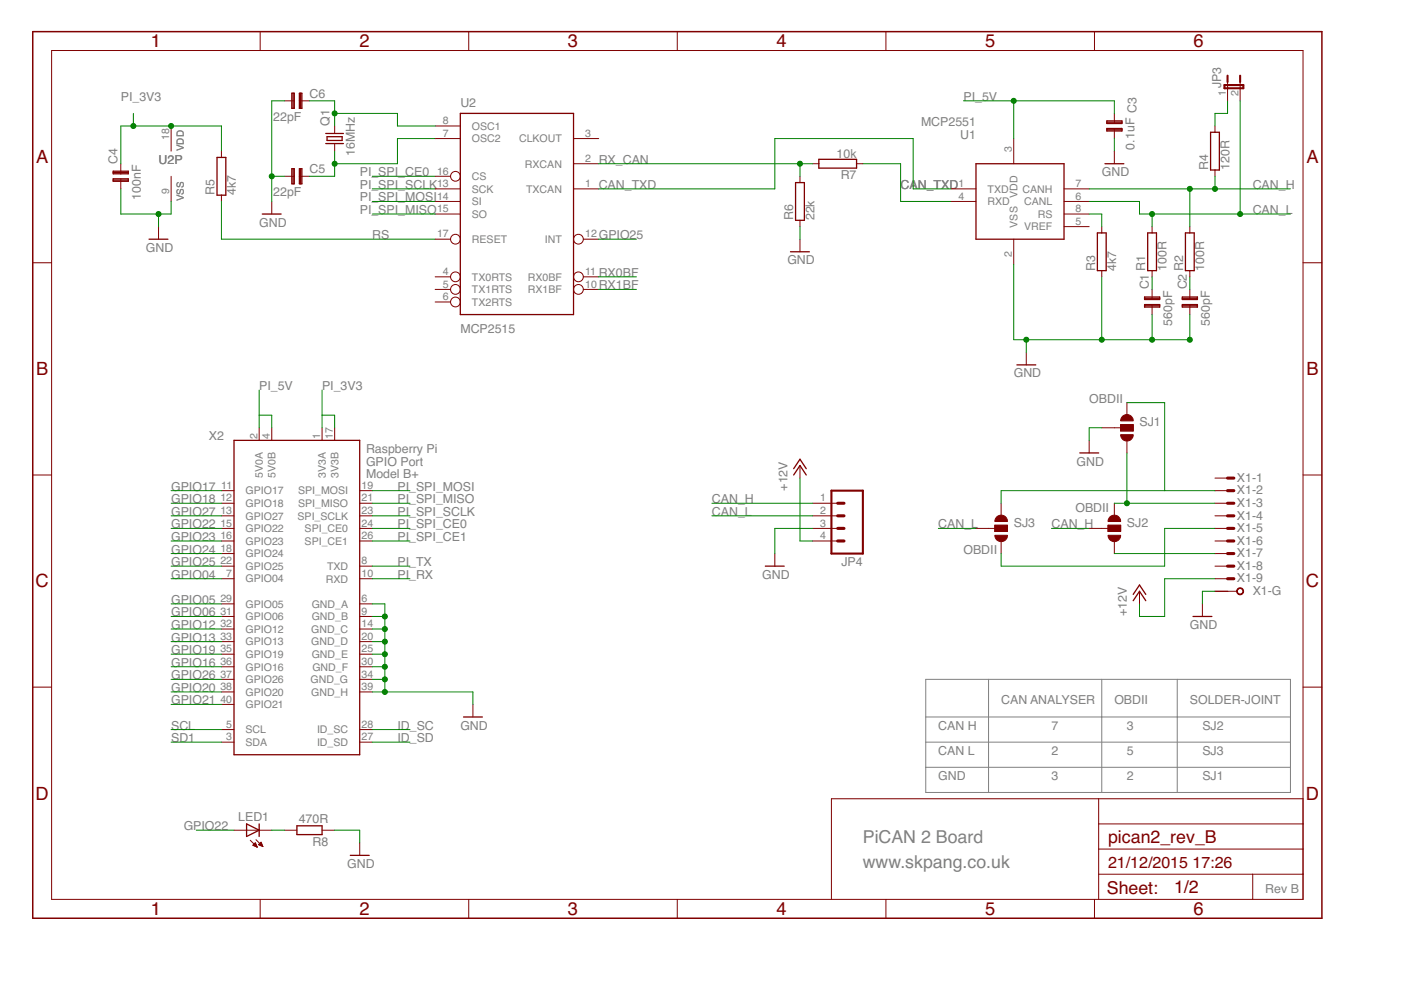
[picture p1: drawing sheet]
<svg xmlns="http://www.w3.org/2000/svg" width="297mm" height="210mm" viewBox="0 0 297 210" stroke-linecap="round" stroke-linejoin="round" font-family="sans-serif">
<g fill="none" stroke="#800000" stroke-width=".21">
<path d="M10.9 10.7h265.4v180h-265.4zM55.2 6.7v4M99.4 6.7v4M143.6 6.7v4M187.8 6.7v4M232.1 6.7v4M260.3 17.4v4M262.9 17.4v4M25.6 34.7v2.2M25.6 37.9v2.1M36.3 26.7v5.3M36.3 37.4v5.3"/>
<path d="M46.9 32v1.4M60.3 37.4h2.1M60.3 21.4h2.1M63.5 37.4h2.1M63.5 21.4h2.1M71 26.7v1.6M71 30.4v1.6M92.3 37.4h3.2M92.3 29.4h5.3M92.3 26.7h5.3M121.6 34.7h5.3M121.6 29.4h5.3"/>
<path d="M169.6 37.4v1.3M172.3 34.7h1.3M181.6 34.7h1.3M214.9 29.4v5.3M236.3 24v2.2M236.3 27.2v2.2M236.3 32v2.7M257.6 26.7v1.3M257.6 36v1.4M6.9 55.7h4M33.6 48v2.7M46.9 41.4v1.3"/>
<path d="M57.6 42.7v2.7M92.3 40h5.3M92.3 42.7h5.3M92.3 45.4h5.3M92.3 58.7h3.2M92.3 50.7h3.2M121.6 40h5.3M123.7 58.7h3.2M123.7 50.7h3.2M169.6 46.7v1.3M169.6 50.7v2.7M201.6 40h5.3"/>
<path d="M201.6 42.7h5.3M214.9 50.7v5.3M225.6 40h5.3M225.6 42.7h5.3M225.6 45.4h5.3M225.6 48h5.3M233.6 48v1.4M233.6 57.4v1.3M244.3 48v1.4M244.3 57.4v1.3M252.3 48v1.4M252.3 57.4v1.3"/>
<path d="M276.3 55.7h4M92.3 61.4h3.2M92.3 64h3.2M123.7 61.4h3.2M217.6 74.7v2.7M244.3 61.4v2.1M244.3 64.6v2.1M252.3 61.4v2.1M252.3 64.6v2.1M54.9 90.7v2.7M57.6 90.7v2.7M68.3 90.7v2.7"/>
<path d="M71 90.7v2.7M169.6 98.7v2.7M230.9 93.4v2.6M233.6 90.7h4M237.6 90h2.7v1.4h-2.7zM238.9 85.4v2.6M238.9 93.4v2.6M6.9 100.7h4M46.9 104h2.7M46.9 106.7h2.7M46.9 109.4h2.7M46.9 112h2.7"/>
<path d="M46.9 114.7h2.7M46.9 117.4h2.7M76.3 104h2.6M76.3 106.7h2.6M76.3 109.4h2.6M76.3 112h2.6M76.3 114.7h2.6M164.3 117.4v2.6M172.3 106.7h5.3M172.3 109.4h5.3M172.3 112h5.3M172.3 114.7h5.3"/>
<path d="M206.9 112h4M210.9 111.4h2.7v1.3h-2.7zM212.3 106.7v2.7M212.3 114.7v2.7M230.9 112h4M234.9 111.4h2.7v1.3h-2.7zM236.3 106.7v2.7M236.3 114.7v2.7M257.6 104h2.7M257.6 106.7h2.7M257.6 109.4h2.7M257.6 112h2.7"/>
<path d="M257.6 114.7h2.7M257.6 117.4h2.7M257.6 101.4h2.7M276.3 100.7h4M46.9 120h2.7M46.9 122.7h2.7M46.9 128h2.7M46.9 130.7h2.7M46.9 133.4h2.7M46.9 136h2.7M46.9 138.7h2.7M76.3 120h2.6"/>
<path d="M76.3 122.7h2.6M76.3 128h2.6M76.3 130.7h2.6M76.3 133.4h2.6M76.3 136h2.6M76.3 138.7h2.6M241.6 125.4v2.6M254.9 128v2.7M257.6 120h2.7M257.6 122.7h2.7M257.6 125.4h4.7M6.9 145.7h4"/>
<path d="M46.9 157.4h2.7M46.9 154.7h2.7M46.9 141.4h2.7M46.9 144h2.7M46.9 146.7h2.7M46.9 149.4h2.7M76.3 157.4h2.6M76.3 154.7h2.6M76.3 141.4h2.6M76.3 144h2.6M76.3 146.7h2.6M100.3 149.4v2.6"/>
<path d="M276.3 145.7h4M49.6 176h8M53.1 178.2l1.4 1.4M53.7 179.2h.7M53.8 179.3h.6M53.8 179h.5M53.9 178.9h.3M54 178.8h.2M54.1 179.4h.4M54.1 178.7l.4 .9-.9-.4zM54.3 178l1.4 1.5M54.4 179.6h.1"/>
<path d="M54.8 179.1l.6-.5 .3 .9zM54.9 179h.6M55 179.2h.6M55 178.9h.5M55.1 178.8h.3M55.2 178.7h.2M55.3 179.3h.4M55.6 179.4h.1M60.3 176h2.6M68.3 176h2.7M76.3 178.7v2.7M232.9 169.4v21.3"/>
<path d="M232.9 174.7h43.4M276.3 169.4h-100v21.3M55.2 190.7v4M99.4 190.7v4M143.6 190.7v4M187.8 190.7v4M232.1 190.7v4M232.9 185.4h43.4M232.9 180h43.4M265.6 185.4v5.3"/>
<circle cx="96.6" cy="37.4" r="1.04"/>
<circle cx="96.6" cy="58.7" r="1.04"/>
<circle cx="96.6" cy="50.7" r="1.04"/>
<circle cx="122.6" cy="58.7" r="1.04"/>
<circle cx="122.6" cy="50.7" r="1.04"/>
<circle cx="96.6" cy="61.4" r="1.04"/>
<circle cx="96.6" cy="64" r="1.04"/>
<circle cx="122.6" cy="61.4" r="1.04"/>
</g>
<path d="M6.9 6.7h273.4v188h-273.4z" fill="none" stroke="#800000" stroke-width=".32"/>
<g fill="none" stroke="#800000" stroke-width=".28">
<path d="M61.9 19.8h.5v3.2h-.5zM62.1 19.8v3.2M63.5 19.8h.5v3.2h-.5zM63.7 19.8v3.2M24 37.9h3.2v.5h-3.2zM24 36.3h3.2v.6h-3.2zM24 38.2h3.2M24 36.6h3.2M46 33.4h1.9v8h-1.9zM61.9 35.8h.5v3.2h-.5zM62.1 35.8v3.2M63.5 35.8h.5v3.2h-.5z"/>
<path d="M63.7 35.8v3.2M69.1 28.3h3.7M69.1 30.4h3.7M69.3 29h3.2v.8h-3.2zM97.6 24h24v42.7h-24zM168.7 38.7h1.8v8h-1.8zM173.6 33.8h8v1.8h-8zM206.9 34.7h18.7v16h-18.7zM234.3 34.7h4M234.7 27.2h3.2v.6h-3.2zM234.7 25.6h3.2v.6h-3.2zM234.7 27.5h3.2"/>
<path d="M234.7 25.9h3.2M256.7 28h1.8v8h-1.8zM31.6 50.7h4M55.6 45.4h4M167.6 53.4h4M232.7 49.4h1.8v8h-1.8zM243.3 49.4h1.9v8h-1.9zM251.3 49.4h1.9v8h-1.9zM215.6 77.4h4M242.7 64.6h3.2v.5h-3.2zM242.7 63h3.2v.5h-3.2zM242.7 64.8h3.2"/>
<path d="M242.7 63.2h3.2M250.7 64.6h3.2v.5h-3.2zM250.7 63h3.2v.5h-3.2zM250.7 64.8h3.2M250.7 63.2h3.2M49.6 93.4h26.7v66.6h-26.7zM168.3 99.4l1.3-2 1.3 2M228.9 96h4M168.3 100.7l1.3-2 1.3 2M162.3 120h4M240.3 127.4l1.3-2 1.3 2M240.3 126l1.3-2 1.3 2"/>
<path d="M252.9 130.7h4M98.3 152h4M52.3 174.7l2.6 1.3-2.6 1.4zM54.9 174.7v2.7M62.9 175.1h5.4v1.9h-5.4zM74.3 181.4h4"/>
</g>
<g fill="none" stroke="#800000" stroke-width=".66">
<path d="M177.6 106.7h1.3M177.6 109.4h1.3M177.6 112h1.3M177.6 114.7h1.3M260.3 104h1.3M260.3 106.7h1.3M260.3 109.4h1.3M260.3 112h1.3M260.3 114.7h1.3M260.3 117.4h1.3M260.3 101.4h1.3M260.3 120h1.3"/>
<path d="M260.3 122.7h1.3"/>
</g>
<g fill="#800000" stroke="#800000" stroke-width=".21">
<path d="M262.4 124.9a.74 .74 0 0 1 1.2 0 .74 .74 0 0 1-.4 1.2 .74 .74 0 0 1-1-.7h.1a.59 .59 0 0 1 .8-.6 .59 .59 0 0 1 .2 .9 .59 .59 0 0 1-.9-.1l-.2-.2z" fill-rule="evenodd"/>
<path d="M237.6 92.2h2.7a1.33 1.33 0 0 1-1.4 1.3 1.33 1.33 0 0 1-1.3-1.3z" fill-rule="evenodd"/>
<path d="M238 88.2a1.34 1.34 0 0 1 1.5-.2 1.34 1.34 0 0 1 .8 1.2h-2.7l.1-.4z" fill-rule="evenodd"/>
<path d="M234.9 113.5h2.7a1.33 1.33 0 0 1-1.3 1.4 1.33 1.33 0 0 1-1.4-1.4z" fill-rule="evenodd"/>
<path d="M235.4 109.6a1.33 1.33 0 0 1 1.4-.3 1.33 1.33 0 0 1 .8 1.3h-2.7l.1-.5z" fill-rule="evenodd"/>
<path d="M210.9 113.5h2.7a1.33 1.33 0 0 1-1.3 1.4 1.33 1.33 0 0 1-1.4-1.4z" fill-rule="evenodd"/>
<path d="M211.4 109.6a1.33 1.33 0 0 1 1.4-.3 1.33 1.33 0 0 1 .8 1.3h-2.7l.1-.5z" fill-rule="evenodd"/>
</g>
<path d="M259.6 18h4v.7h-4zM260.3 16v1.4M262.9 16v1.4M176.3 104h6.6v13.4h-6.6z" fill="none" stroke="#800000" stroke-width=".44"/>
<g fill="#800000" stroke="#800000" stroke-width=".21">
<path d="M237.6 90h2.7v1.4h-2.7z"/>
<path d="M234.9 111.4h2.7v1.3h-2.7z"/>
<path d="M210.9 111.4h2.7v1.3h-2.7z"/>
</g>
<g fill="none" stroke="#008000" stroke-width=".21">
<path d="M28.3 24v2.7M46.9 32v-5.3h-21.3v8M57.6 37.4h2.7M60.3 21.4h-2.7v21.3M65.6 21.4h5.4v5.3M71 32v5.4h-5.4M71 24h13.3v2.7h8M78.9 37.4h13.4M92.3 29.4h-8v5.3h-13.3M126.9 34.7h45.4M169.6 34.7v2.7M182.9 34.7h8v8h10.7"/>
<path d="M204.3 21.4h32v2.6M214.9 21.4v8M236.3 29.4v2.6M257.6 37.4v2.6M260.3 21.4v2.6h-2.7v2.7M262.9 21.4v24M25.6 40v5.4h10.7v-2.7M33.6 45.4v2.6M46.9 42.7v8h45.4M78.9 45.4h13.4M78.9 40h13.4M78.9 42.7h13.4"/>
<path d="M126.9 40h37.4v-10.6h29.3v10.6h8M126.9 50.7h8M126.9 58.7h8M169.6 48v2.7M214.9 56v16h37.4v-5.3M230.9 45.4h2.7v2.6M230.9 42.7h10.7v2.7h32M230.9 40h42.7M233.6 58.7v13.3M244.3 45.4v2.6M244.3 58.7v2.7M252.3 40v8"/>
<path d="M252.3 58.7v2.7M126.9 61.4h8M217.6 72v2.7M244.3 66.7v5.3M54.9 88h2.7v2.7M54.9 82.7v8M68.3 82.7v8M68.3 88h2.7v2.7M233.6 90.7h-2.7v2.7M238.9 96v10.7M238.9 85.4h8v18.6M36.3 112h10.6"/>
<path d="M36.3 106.7h10.6M36.3 104h10.6M36.3 117.4h10.6M36.3 109.4h10.6M36.3 114.7h10.6M78.9 112h8M78.9 106.7h8M78.9 104h8M78.9 109.4h8M78.9 114.7h8M150.9 106.7h21.4M150.9 109.4h21.4"/>
<path d="M169.6 101.4v13.3h2.7M172.3 112h-8v5.4M198.9 112h8M222.9 112h8M236.3 106.7h21.3M236.3 117.4h21.3M257.6 112h-10.7v8h-34.6v-2.6M257.6 104h-45.3v2.7M36.3 128h10.6M36.3 138.7h10.6M36.3 136h10.6M36.3 133.4h10.6"/>
<path d="M36.3 130.7h10.6M36.3 120h10.6M36.3 122.7h10.6M78.9 128h2.7v18.7M78.9 138.7h2.7M78.9 136h2.7M78.9 133.4h2.7M78.9 130.7h2.7M78.9 120h8M78.9 122.7h8M257.6 125.4h-2.7v2.6M257.6 122.7h-10.7v8h-5.3v-2.7"/>
<path d="M36.3 146.7h10.6M36.3 144h10.6M36.3 141.4h10.6M36.3 149.4h10.6M36.3 154.7h10.6M36.3 157.4h10.6M78.9 146.7h21.4v2.7M78.9 144h2.7M78.9 141.4h2.7M78.9 154.7h8M78.9 157.4h8M41.6 176h8"/>
<path d="M57.6 176h2.7M71 176h5.3v2.7"/>
</g>
<g fill="#008000" stroke="#008000" stroke-width=".21">
<circle cx="217.6" cy="72" r=".53"/>
<circle cx="233.6" cy="72" r=".53"/>
<circle cx="244.3" cy="72" r=".53"/>
<circle cx="252.3" cy="72" r=".53"/>
<circle cx="57.6" cy="37.4" r=".53"/>
<circle cx="33.6" cy="45.4" r=".53"/>
<circle cx="81.6" cy="144" r=".53"/>
<circle cx="81.6" cy="141.4" r=".53"/>
<circle cx="81.6" cy="138.7" r=".53"/>
<circle cx="81.6" cy="136" r=".53"/>
<circle cx="81.6" cy="133.4" r=".53"/>
<circle cx="81.6" cy="130.7" r=".53"/>
<circle cx="81.6" cy="146.7" r=".53"/>
<circle cx="238.9" cy="106.7" r=".53"/>
<circle cx="252.3" cy="40" r=".53"/>
<circle cx="257.6" cy="40" r=".53"/>
<circle cx="244.3" cy="45.4" r=".53"/>
<circle cx="262.9" cy="45.4" r=".53"/>
<circle cx="28.3" cy="26.7" r=".53"/>
<circle cx="36.3" cy="26.7" r=".53"/>
<circle cx="214.9" cy="21.4" r=".53"/>
<circle cx="71" cy="24" r=".53"/>
<circle cx="71" cy="34.7" r=".53"/>
<circle cx="169.6" cy="34.7" r=".53"/>
</g>
<path d="M196.3 144h77.3v24h-77.3zM196.3 152h77.3M196.3 157.4h77.3M209.6 144v24M233.6 144v24M249.6 144v24M196.3 162.7h77.3" fill="none" stroke="#808080" stroke-width=".21"/>
<g font-size="3.9" fill="#800000">
<text x="32" y="10.1">1</text>
<text x="76.2" y="10.1">2</text>
<text x="120.4" y="10.1">3</text>
<text x="164.6" y="10.1">4</text>
<text x="208.9" y="10.1">5</text>
<text x="253.1" y="10.1">6</text>
<text x="7.7" y="34.6">A</text>
<text x="277" y="34.6">A</text>
<text x="7.7" y="79.6">B</text>
<text x="277" y="79.6">B</text>
<text x="7.5" y="124.6">C</text>
<text x="276.9" y="124.6">C</text>
<text x="7.5" y="169.5">D</text>
<text x="276.9" y="169.5">D</text>
<text x="32" y="194">1</text>
<text x="76.2" y="194">2</text>
<text x="120.4" y="194">3</text>
<text x="164.6" y="194">4</text>
<text x="208.9" y="194">5</text>
<text x="253.1" y="194">6</text>
</g>
<g font-size="3.8" fill="#808080">
<text x="182.9" y="178.7">PiCAN 2 Board</text>
<text x="182.9" y="184">www.skpang.co.uk</text>
</g>
<g font-size="3.8" fill="#800000">
<text x="234.9" y="178.7">pican2_rev_B</text>
<text x="234.7" y="189.5">Sheet:</text>
<text x="248.9" y="189.4">1/2</text>
</g>
<g font-size="3.4" fill="#800000">
<text x="234.9" y="184">21/12/2015</text>
<text x="252.8" y="184">17:26</text>
</g>
<g font-size="2.6" fill="#808080">
<text x="25.6" y="21.4">PI_3V3</text>
<text x="65.6" y="20.7">C6</text>
<text x="97.6" y="22.7">U2</text>
<text x="204.3" y="21.4">PI_5V</text>
<text x="258.9" y="18.7" transform="rotate(-90 258.9 18.7)">JP3</text>
<text x="57.9" y="25.6">22pF</text>
<text x="69.9" y="26.7" transform="rotate(-90 69.9 26.7)">Q1</text>
<text x="195.3" y="26.7">MCP2551</text>
<text x="203.6" y="29.4">U1</text>
<text x="24.9" y="34.7" transform="rotate(-90 24.9 34.7)">C4</text>
<text x="33.6" y="34.7">U2P</text>
<text x="75.2" y="33.1" transform="rotate(-90 75.2 33.1)">16MHz</text>
<text x="126.9" y="34.7">RX_CAN</text>
<text x="177.4" y="33.5">10k</text>
<text x="240.5" y="31.7" transform="rotate(-90 240.5 31.7)">0.1uF C3</text>
<text x="45.5" y="41.4" transform="rotate(-90 45.5 41.4)">R5</text>
<text x="50" y="41.4" transform="rotate(-90 50 41.4)">4k7</text>
<text x="57.9" y="41.6">22pF</text>
<text x="65.6" y="36.7">C5</text>
<text x="76.3" y="40">PI_SPI_SCLK</text>
<text x="76.3" y="37.4">PI_SPI_CE0</text>
<text x="126.9" y="40">CAN_TXD</text>
<text x="178.2" y="38">R7</text>
<text x="190.9" y="40">CAN_TXD</text>
<text x="233.6" y="37.4">GND</text>
<text x="256.2" y="36" transform="rotate(-90 256.2 36)">R4</text>
<text x="260.7" y="36" transform="rotate(-90 260.7 36)">120R</text>
<text x="265.6" y="40">CAN_H</text>
<text x="29.9" y="42.4" transform="rotate(-90 29.9 42.4)">100nF</text>
<text x="76.3" y="42.7">PI_SPI_MOSI</text>
<text x="76.3" y="45.4">PI_SPI_MISO</text>
<text x="168.2" y="46.7" transform="rotate(-90 168.2 46.7)">R6</text>
<text x="172.7" y="46.7" transform="rotate(-90 172.7 46.7)">22k</text>
<text x="265.6" y="45.4">CAN_L</text>
<text x="30.9" y="53.4">GND</text>
<text x="54.9" y="48">GND</text>
<text x="78.9" y="50.7">RS</text>
<text x="126.9" y="50.7">GPIO25</text>
<text x="126.9" y="58.7">RX0BF</text>
<text x="166.9" y="56">GND</text>
<text x="232.2" y="57.4" transform="rotate(-90 232.2 57.4)">R3</text>
<text x="236.7" y="57.4" transform="rotate(-90 236.7 57.4)">4k7</text>
<text x="242.8" y="57.4" transform="rotate(-90 242.8 57.4)">R1</text>
<text x="247.3" y="57.4" transform="rotate(-90 247.3 57.4)">100R</text>
<text x="250.8" y="57.4" transform="rotate(-90 250.8 57.4)">R2</text>
<text x="255.3" y="57.4" transform="rotate(-90 255.3 57.4)">100R</text>
<text x="126.9" y="61.4">RX1BF</text>
<text x="243.6" y="61.4" transform="rotate(-90 243.6 61.4)">C1</text>
<text x="251.6" y="61.4" transform="rotate(-90 251.6 61.4)">C2</text>
<text x="97.6" y="70.7">MCP2515</text>
<text x="248.5" y="69" transform="rotate(-90 248.5 69)">560pF</text>
<text x="256.5" y="69" transform="rotate(-90 256.5 69)">560pF</text>
<text x="54.9" y="82.7">PI_5V</text>
<text x="68.3" y="82.7">PI_3V3</text>
<text x="214.9" y="80">GND</text>
<text x="230.9" y="85.4">OBDII</text>
<text x="44.3" y="93.4">X2</text>
<text x="241.6" y="90.3">SJ1</text>
<text x="77.6" y="96">Raspberry Pi</text>
<text x="77.6" y="98.7">GPIO Port</text>
<text x="77.6" y="101.4">Model B+</text>
<text x="228.3" y="98.7">GND</text>
<text x="36.3" y="106.7">GPIO18</text>
<text x="36.3" y="104">GPIO17</text>
<text x="84.3" y="104">PI_SPI_MOSI</text>
<text x="84.3" y="106.7">PI_SPI_MISO</text>
<text x="150.9" y="106.7">CAN_H</text>
<text x="166.9" y="104" transform="rotate(-90 166.9 104)">+12V</text>
<text x="262.3" y="104.8">X1-2</text>
<text x="262.3" y="107.5">X1-3</text>
<text x="262.3" y="102.2">X1-1</text>
<text x="36.3" y="112">GPIO22</text>
<text x="36.3" y="109.4">GPIO27</text>
<text x="84.3" y="109.4">PI_SPI_SCLK</text>
<text x="84.3" y="112">PI_SPI_CE0</text>
<text x="150.9" y="109.4">CAN_L</text>
<text x="198.9" y="112">CAN_L</text>
<text x="214.9" y="111.6">SJ3</text>
<text x="222.9" y="112">CAN_H</text>
<text x="228" y="108.6">OBDII</text>
<text x="238.9" y="111.6">SJ2</text>
<text x="262.3" y="110.2">X1-4</text>
<text x="262.3" y="112.8">X1-5</text>
<text x="36.3" y="117.4">GPIO24</text>
<text x="36.3" y="114.7">GPIO23</text>
<text x="84.3" y="114.7">PI_SPI_CE1</text>
<text x="204.3" y="117.4">OBDII</text>
<text x="262.3" y="115.5">X1-6</text>
<text x="262.3" y="118.2">X1-7</text>
<text x="36.3" y="120">GPIO25</text>
<text x="36.3" y="122.7">GPIO04</text>
<text x="84.3" y="122.7">PI_RX</text>
<text x="84.3" y="120">PI_TX</text>
<text x="161.6" y="122.7">GND</text>
<text x="178.4" y="120">JP4</text>
<text x="262.3" y="120.8">X1-8</text>
<text x="262.3" y="123.5">X1-9</text>
<text x="36.3" y="130.7">GPIO06</text>
<text x="36.3" y="128">GPIO05</text>
<text x="238.9" y="130.7" transform="rotate(-90 238.9 130.7)">+12V</text>
<text x="265.6" y="126.2">X1-G</text>
<text x="36.3" y="136">GPIO13</text>
<text x="36.3" y="133.4">GPIO12</text>
<text x="252.3" y="133.4">GND</text>
<text x="36.3" y="141.4">GPIO16</text>
<text x="36.3" y="138.7">GPIO19</text>
<text x="36.3" y="149.4">GPIO21</text>
<text x="36.3" y="146.7">GPIO20</text>
<text x="36.3" y="144">GPIO26</text>
<text x="212.3" y="149.4">CAN ANALYSER</text>
<text x="236.3" y="149.4">OBDII</text>
<text x="252.3" y="149.4">SOLDER-JOINT</text>
<text x="36.3" y="154.7">SCL</text>
<text x="84.3" y="154.7">ID_SC</text>
<text x="97.6" y="154.7">GND</text>
<text x="198.9" y="154.7">CAN H</text>
<text x="222.9" y="154.7">7</text>
<text x="238.9" y="154.7">3</text>
<text x="254.9" y="154.7">SJ2</text>
<text x="36.3" y="157.4">SD1</text>
<text x="84.3" y="157.4">ID_SD</text>
<text x="198.9" y="160">CAN L</text>
<text x="222.9" y="160">2</text>
<text x="238.9" y="160">5</text>
<text x="254.9" y="160">SJ3</text>
<text x="198.9" y="165.4">GND</text>
<text x="222.9" y="165.4">3</text>
<text x="238.9" y="165.4">2</text>
<text x="254.9" y="165.4">SJ1</text>
<text x="38.9" y="176">GPIO22</text>
<text x="50.5" y="174.2">LED1</text>
<text x="63.3" y="174.4">470R</text>
<text x="66.2" y="179.5">R8</text>
<text x="73.6" y="184">GND</text>
<text x="268.3" y="189.4">Rev B</text>
</g>
<g font-size="2.2" fill="#808080">
<text x="259.9" y="20.3" transform="rotate(-90 259.9 20.3)">1</text>
<text x="262.6" y="20.3" transform="rotate(-90 262.6 20.3)">2</text>
<text x="35.9" y="29.6" transform="rotate(-90 35.9 29.6)">18</text>
<text x="93.9" y="26.3">8</text>
<text x="93.9" y="29">7</text>
<text x="100.1" y="27.5">OSC1</text>
<text x="124.1" y="29">3</text>
<text x="100.1" y="30.2">OSC2</text>
<text x="110.1" y="30.2">CLKOUT</text>
<text x="111.3" y="35.5">RXCAN</text>
<text x="124.1" y="34.3">2</text>
<text x="214.6" y="32.3" transform="rotate(-90 214.6 32.3)">3</text>
<text x="35.9" y="41.1" transform="rotate(-90 35.9 41.1)">9</text>
<text x="92.7" y="37">16</text>
<text x="92.7" y="39.7">13</text>
<text x="100.1" y="38.2">CS</text>
<text x="100.1" y="40.8">SCK</text>
<text x="111.6" y="40.8">TXCAN</text>
<text x="124.1" y="39.7">1</text>
<text x="203.2" y="39.7">1</text>
<text x="209.4" y="40.8">TXD</text>
<text x="215.7" y="41.9" transform="rotate(-90 215.7 41.9)">VDD</text>
<text x="216.8" y="40.8">CANH</text>
<text x="228.1" y="39.7">7</text>
<text x="92.7" y="42.3">14</text>
<text x="92.7" y="45">15</text>
<text x="100.1" y="43.5">SI</text>
<text x="100.1" y="46.2">SO</text>
<text x="203.2" y="42.3">4</text>
<text x="209.4" y="43.5">RXD</text>
<text x="217.2" y="43.5">CANL</text>
<text x="220" y="46.2">RS</text>
<text x="228.1" y="42.3">6</text>
<text x="228.1" y="45">8</text>
<text x="228.1" y="47.7">5</text>
<text x="92.7" y="50.3">17</text>
<text x="100.1" y="51.5">RESET</text>
<text x="115.5" y="51.5">INT</text>
<text x="124.1" y="50.3">12</text>
<text x="215.7" y="48.3" transform="rotate(-90 215.7 48.3)">VSS</text>
<text x="217.2" y="48.8">VREF</text>
<text x="93.9" y="58.3">4</text>
<text x="100.1" y="59.5">TX0RTS</text>
<text x="111.9" y="59.5">RX0BF</text>
<text x="124.1" y="58.3">11</text>
<text x="214.6" y="54.4" transform="rotate(-90 214.6 54.4)">2</text>
<text x="93.9" y="61">5</text>
<text x="93.9" y="63.7">6</text>
<text x="100.1" y="62.2">TX1RTS</text>
<text x="100.1" y="64.8">TX2RTS</text>
<text x="111.9" y="62.2">RX1BF</text>
<text x="124.1" y="61">10</text>
<text x="54.6" y="93" transform="rotate(-90 54.6 93)">2</text>
<text x="57.2" y="93" transform="rotate(-90 57.2 93)">4</text>
<text x="67.9" y="93" transform="rotate(-90 67.9 93)">1</text>
<text x="70.6" y="93" transform="rotate(-90 70.6 93)">17</text>
<text x="55.7" y="101.3" transform="rotate(-90 55.7 101.3)">5V0A</text>
<text x="58.4" y="101.3" transform="rotate(-90 58.4 101.3)">5V0B</text>
<text x="69.1" y="101.3" transform="rotate(-90 69.1 101.3)">3V3A</text>
<text x="71.7" y="101.3" transform="rotate(-90 71.7 101.3)">3V3B</text>
<text x="46.7" y="106.3">12</text>
<text x="46.9" y="103.7">11</text>
<text x="52.1" y="104.8">GPIO17</text>
<text x="52.1" y="107.5">GPIO18</text>
<text x="63.2" y="104.8">SPI_MOSI</text>
<text x="63.2" y="107.5">SPI_MISO</text>
<text x="76.6" y="103.7">19</text>
<text x="76.6" y="106.3">21</text>
<text x="173.9" y="106.3">1</text>
<text x="46.7" y="109">13</text>
<text x="46.7" y="111.7">15</text>
<text x="52.1" y="110.2">GPIO27</text>
<text x="52.1" y="112.8">GPIO22</text>
<text x="63.1" y="110.2">SPI_SCLK</text>
<text x="64.6" y="112.8">SPI_CE0</text>
<text x="76.6" y="109">23</text>
<text x="76.6" y="111.7">24</text>
<text x="173.9" y="109">2</text>
<text x="173.9" y="111.7">3</text>
<text x="46.7" y="114.3">16</text>
<text x="46.7" y="117">18</text>
<text x="46.7" y="119.7">22</text>
<text x="52.1" y="115.5">GPIO23</text>
<text x="52.1" y="118.2">GPIO24</text>
<text x="64.6" y="115.5">SPI_CE1</text>
<text x="76.6" y="119.7">8</text>
<text x="76.6" y="114.3">26</text>
<text x="173.9" y="114.3">4</text>
<text x="48" y="122.3">7</text>
<text x="52.1" y="120.8">GPIO25</text>
<text x="52.1" y="123.5">GPIO04</text>
<text x="69.1" y="123.5">RXD</text>
<text x="69.3" y="120.8">TXD</text>
<text x="76.6" y="122.3">10</text>
<text x="46.7" y="127.7">29</text>
<text x="46.7" y="130.3">31</text>
<text x="52.1" y="128.8">GPIO05</text>
<text x="52.1" y="131.5">GPIO06</text>
<text x="66.1" y="128.8">GND_A</text>
<text x="66.1" y="131.5">GND_B</text>
<text x="76.6" y="127.7">6</text>
<text x="76.6" y="130.3">9</text>
<text x="46.7" y="133">32</text>
<text x="46.7" y="135.7">33</text>
<text x="52.1" y="134.2">GPIO12</text>
<text x="52.1" y="136.8">GPIO13</text>
<text x="66" y="134.2">GND_C</text>
<text x="66" y="136.8">GND_D</text>
<text x="76.6" y="133">14</text>
<text x="76.6" y="135.7">20</text>
<text x="46.7" y="138.3">35</text>
<text x="46.7" y="141">36</text>
<text x="46.7" y="143.7">37</text>
<text x="52.1" y="139.5">GPIO19</text>
<text x="52.1" y="142.2">GPIO16</text>
<text x="66.1" y="139.5">GND_E</text>
<text x="66.2" y="142.2">GND_F</text>
<text x="76.6" y="138.3">25</text>
<text x="76.6" y="141">30</text>
<text x="76.6" y="143.7">34</text>
<text x="46.7" y="146.3">38</text>
<text x="46.7" y="149">40</text>
<text x="52.1" y="144.8">GPIO26</text>
<text x="52.1" y="147.5">GPIO20</text>
<text x="65.8" y="144.8">GND_G</text>
<text x="66" y="147.5">GND_H</text>
<text x="76.6" y="146.3">39</text>
<text x="48" y="154.3">5</text>
<text x="52.1" y="155.5">SCL</text>
<text x="52.1" y="150.2">GPIO21</text>
<text x="67.2" y="155.5">ID_SC</text>
<text x="76.6" y="154.3">28</text>
<text x="48" y="157">3</text>
<text x="52.1" y="158.2">SDA</text>
<text x="67.2" y="158.2">ID_SD</text>
<text x="76.6" y="157">27</text>
</g>
<g font-size="2.1" fill="#808080">
<text x="38.9" y="32" transform="rotate(-90 38.9 32)">VDD</text>
<text x="38.9" y="42.7" transform="rotate(-90 38.9 42.7)">VSS</text>
</g>
</svg>
